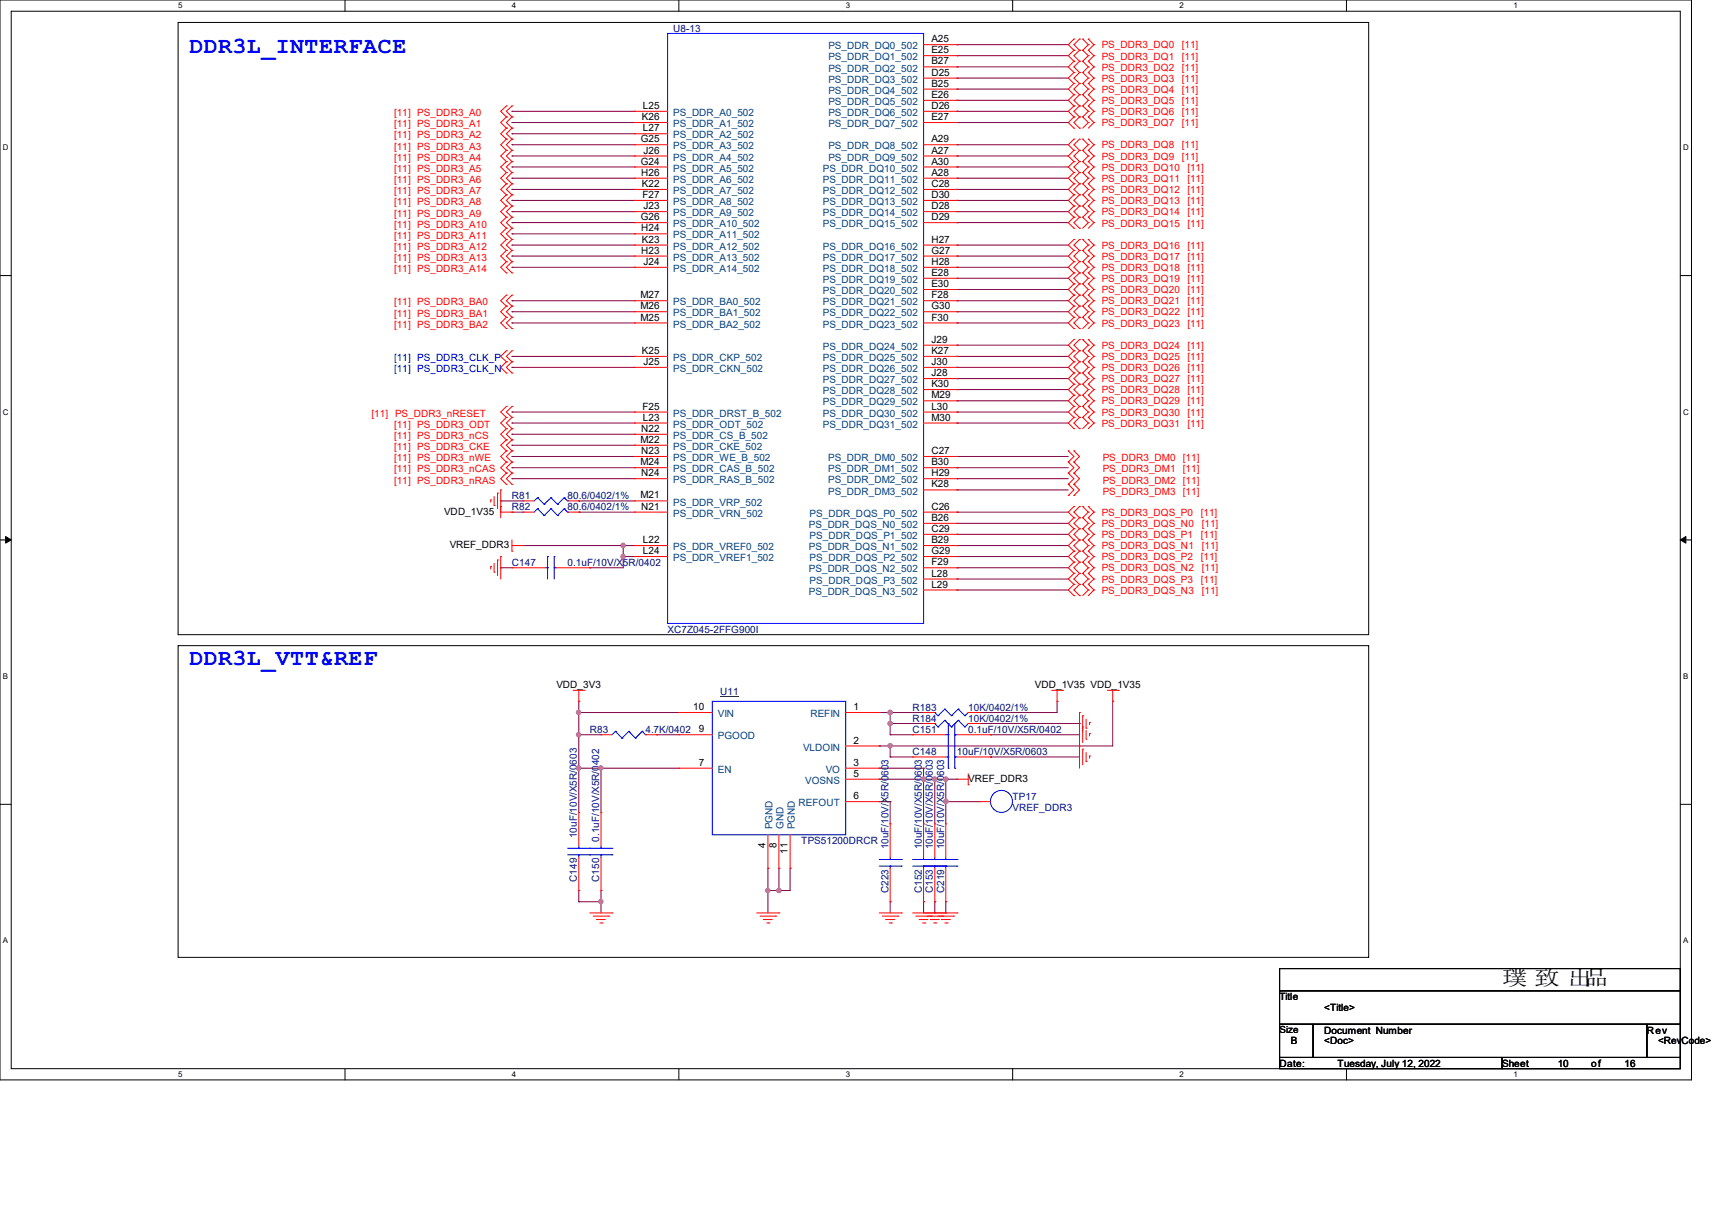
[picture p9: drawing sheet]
<svg xmlns="http://www.w3.org/2000/svg" width="297mm" height="210mm" viewBox="0 0 297 210" stroke-linecap="round" stroke-linejoin="round" font-family="sans-serif">
<path d="M0 0h293.5v187.3h-293.5zM1.9 1.9h289.6v183.4h-289.6z" fill="none" stroke="#000" stroke-width=".17"/>
<g fill="#fff">
<path d="M30.9 .2h.8v1.5h-.8z"/>
<path d="M30.9 185.5h.8v1.6h-.8z"/>
</g>
<path d="M59.9 0v1.9M59.9 185.3v2" fill="none" stroke="#000" stroke-width=".17"/>
<g fill="#fff">
<path d="M88.8 .2h.8v1.5h-.8z"/>
<path d="M88.8 185.5h.8v1.6h-.8z"/>
</g>
<path d="M117.8 0v1.9M117.8 185.3v2" fill="none" stroke="#000" stroke-width=".17"/>
<g fill="#fff">
<path d="M146.7 .2h.8v1.5h-.8z"/>
<path d="M146.7 185.5h.8v1.6h-.8z"/>
</g>
<path d="M175.7 0v1.9M175.7 185.3v2" fill="none" stroke="#000" stroke-width=".17"/>
<g fill="#fff">
<path d="M204.6 .2h.8v1.5h-.8z"/>
<path d="M204.6 185.5h.8v1.6h-.8z"/>
</g>
<path d="M233.6 0v1.9M233.6 185.3v2" fill="none" stroke="#000" stroke-width=".17"/>
<g fill="#fff">
<path d="M262.6 .2h.7v1.5h-.7z"/>
<path d="M262.6 185.5h.7v1.6h-.7z"/>
<path d="M.5 24.8h1v1.6h-1z"/>
<path d="M292 24.8h1v1.6h-1z"/>
<path d="M.5 70.7h1v1.5h-1z"/>
<path d="M292 70.7h1v1.5h-1z"/>
</g>
<path d="M0 47.8h1.9M291.5 47.8h2" fill="none" stroke="#000" stroke-width=".17"/>
<g fill="#fff">
<path d="M.5 116.5h.9v1.6h-.9z"/>
<path d="M292 116.5h.9v1.6h-.9z"/>
</g>
<path d="M0 93.6h1.9M291.5 93.6h2" fill="none" stroke="#000" stroke-width=".17"/>
<path d="M1 93l.9 .6-.9 .6zM291.5 93.6l1-.6v1.2z" fill="#000" stroke="#000" stroke-width=".17"/>
<g fill="#fff">
<path d="M.5 162.4h.9v1.5h-.9z"/>
<path d="M292 162.4h.9v1.5h-.9z"/>
</g>
<path d="M30.9 3.9h206.5v106.2h-206.5zM30.9 112h206.5v54h-206.5zM0 139.5h1.9M291.5 139.5h2M222 168h69.5v3.8h-69.5zM222 171.8h69.5v5.8h-69.5zM222 177.6h5.8v5.8h-5.8zM227.8 177.6h57.9v5.8h-57.9zM285.7 177.6h5.8v5.8h-5.8zM222 183.4h38.6v1.9h-38.6zM260.6 183.4h30.9v1.9h-30.9z" fill="none" stroke="#000" stroke-width=".17"/>
<g fill="none" stroke="#800040" stroke-width=".17">
<path d="M88.8 19.3h.1M88.8 19.3h21.3M166 19.3h.1M166 17.4h.1M166 15.5h.1M166 13.5h.1M166 11.6h.1M166 9.7h.1M166 7.7h.1M166 19.3h19.3M166 17.4h19.3M166 15.5h19.3"/>
<path d="M166 13.5h19.3M166 11.6h19.3M166 9.7h19.3M166 7.7h19.3M88.8 29h.1M88.8 38.6h.1M88.8 30.9h.1M88.8 36.7h.1M88.8 21.3h.1M88.8 32.9h.1M88.8 23.2h.1M88.8 25.1h.1"/>
<path d="M88.8 34.8h.1M88.8 27.1h.1M88.8 29h21.3M88.8 38.6h21.3M88.8 30.9h21.3M88.8 36.7h21.3M88.8 21.3h21.3M88.8 32.9h21.3M88.8 23.2h21.3M88.8 25.1h21.3M88.8 34.8h21.3M88.8 27.1h21.3"/>
<path d="M166 21.3h.1M166 29h.1M166 27.1h.1M166 25.1h.1M166 38.6h.1M166 36.7h.1M166 34.8h.1M166 32.9h.1M166 30.9h.1M166 29h19.3M166 38.6h19.3M166 30.9h19.3"/>
<path d="M166 36.7h19.3M166 21.3h19.3M166 32.9h19.3M166 25.1h19.3M166 34.8h19.3M166 27.1h19.3M88.8 44.4h.1M88.8 46.4h.1M88.8 40.6h.1M88.8 42.5h.1M88.8 52.2h.1M88.8 56h.1"/>
<path d="M88.8 54.1h.1M88.8 44.4h21.3M88.8 46.4h21.3M88.8 40.6h21.3M88.8 42.5h21.3M88.8 52.2h21.3M88.8 56h21.3M88.8 54.1h21.3M166 44.4h.1M166 42.5h.1M166 46.4h.1M166 50.2h.1"/>
<path d="M166 48.3h.1M166 54.1h.1M166 52.2h.1M166 56h.1M166 59.9h.1M166 44.4h19.3M166 46.4h19.3M166 42.5h19.3M166 52.2h19.3M166 56h19.3M166 54.1h19.3M166 50.2h19.3"/>
<path d="M166 48.3h19.3M166 59.9h19.3M88.8 79.2h.1M88.8 75.3h.1M88.8 61.8h.1M88.8 63.7h.1M88.8 77.2h.1M88.8 73.4h.1M88.8 71.5h.1M88.8 79.2h21.3M88.8 75.3h21.3M88.8 61.8h21.3"/>
<path d="M88.8 63.7h21.3M88.8 77.2h21.3M88.8 73.4h21.3M88.8 71.5h21.3M166 79.2h.1M166 61.8h.1M166 63.7h.1M166 67.6h.1M166 65.7h.1M166 71.5h.1M166 69.5h.1M166 73.4h.1"/>
<path d="M166 79.2h19.3M166 61.8h19.3M166 63.7h19.3M166 73.4h19.3M166 67.6h19.3M166 65.7h19.3M166 71.5h19.3M166 69.5h19.3M86.9 86.9h.1M86.9 98.5h.1M86.9 98.5h1.9M86.9 86.9h3.9"/>
<path d="M88.8 81.1h.1M88.8 83h.1M88.8 88.8h.1M88.8 81.1h21.3M88.8 83h21.3M88.8 88.8h2M90.8 94.6h.1M90.8 94.6h19.3M100.4 88.8h.1M100.4 86.9h.1M100.4 88.8h9.7M100.4 86.9h9.7"/>
<path d="M102.3 98.5h.1M108.1 94.6h.1M108.1 96.5h.1M108.1 96.5h2M108.1 94.6v3.9h-5.8M166 81.1h.1M166 83h.1M166 85h.1M166 90.8h.1M166 88.8h.1M166 92.7h.1M166 94.6h.1"/>
<path d="M166 96.5h.1M166 98.5h.1M166 81.1h19.3M166 83h19.3M166 88.8h19.3M166 85h19.3M166 90.8h19.3M166 92.7h19.3M166 94.6h19.3M166 96.5h19.3M166 98.5h19.3M166 100.4h.1"/>
<path d="M166 102.3h.1M166 100.4h19.3M166 102.3h19.3M100.4 133.2h.1M100.4 121.6h.1M100.4 123.6h.1M100.4 127.4h.1M100.4 127.4h3.9M100.4 121.6v19.3M100.4 123.6h17.4M100.4 133.2h17.4M104.3 133.2h.1"/>
<path d="M104.3 133.2v7.7M113.9 127.4h.1M113.9 127.4h3.9M152.5 123.6h.1M152.5 129.4h.1M152.5 135.1h.1M152.5 133.2h.1M152.5 139h.1M152.5 123.6h7.7M152.5 133.2h7.7M152.5 135.1h13.5M152.5 139h1.9"/>
<path d="M154.4 123.6h.1M154.4 125.5h.1M154.4 129.4h.1M154.4 131.3h.1M154.4 139h.1M154.4 127.4h.1M154.4 123.6v3.8M154.4 129.4v1.9M154.4 139v3.9M154.4 127.4h3.9M154.4 125.5h5.8M154.4 131.3h3.9"/>
<path d="M160.2 133.2h.1M160.2 135.1h.1M160.2 133.2v9.7M162.2 135.1h.1M162.2 135.1v7.8M164.1 135.1h.1M164.1 139h.1M164.1 139h5.8M164.1 135.1v7.8M169.9 123.6h.1M169.9 125.5h.1M169.9 125.5h17.4"/>
<path d="M171.8 131.3h.1M171.8 127.4h.1M171.8 127.4h15.5M171.8 131.3h15.5M183.4 121.6h.1M183.4 121.6v2h-13.5M193 121.6h.1M193 121.6v7.8h-40.5M100.4 154.4h.1M100.4 156.4h.1M100.4 154.4v2M100.4 156.4h3.9"/>
<path d="M104.3 156.4h.1M104.3 154.4h.1M104.3 154.4v3.9M133.2 150.6h.1M133.2 154.4h.1M133.2 150.6v7.7M135.1 150.6h.1M135.1 154.4h.1M135.1 150.6v3.8M137.1 150.6h.1M137.1 150.6v3.8h-3.9M154.4 156.4h.1"/>
<path d="M154.4 156.4v1.9M160.2 156.4h.1M160.2 156.4v1.9M162.2 156.4h.1M162.2 156.4v1.9M164.1 156.4h.1M164.1 156.4v1.9"/>
</g>
<g fill="#f0f" stroke="#f0f" stroke-width=".17">
<circle cx="108.1" cy="96.5" r=".37"/>
<circle cx="108.1" cy="94.6" r=".37"/>
<circle cx="133.2" cy="154.4" r=".37"/>
<circle cx="135.1" cy="154.4" r=".38"/>
<circle cx="100.4" cy="133.2" r=".38"/>
<circle cx="100.4" cy="123.5" r=".38"/>
<circle cx="100.4" cy="127.4" r=".38"/>
<circle cx="154.4" cy="123.5" r=".38"/>
<circle cx="154.4" cy="129.3" r=".38"/>
<circle cx="160.2" cy="135.1" r=".37"/>
<circle cx="154.4" cy="125.5" r=".38"/>
<circle cx="104.2" cy="156.4" r=".37"/>
<circle cx="104.2" cy="133.2" r=".37"/>
<circle cx="162.1" cy="135.1" r=".37"/>
<circle cx="164.1" cy="135.1" r=".38"/>
<circle cx="164.1" cy="139" r=".38"/>
</g>
<g fill="none" stroke="#f00" stroke-width=".17">
<path d="M87.8 18.4h.1M87.8 18.4l-.9 .9 .9 1M88.8 18.4h.1M88.8 18.4l-1 .9 1 1M110.1 19.3h.1M110.1 19.3h5.7M160.2 9.7h5.8M160.2 7.7h5.8M160.2 13.5h5.8M160.2 11.6h5.8M160.2 17.4h5.8M160.2 15.5h5.8"/>
<path d="M160.2 19.3h5.8M166 9.7h.1M166 7.7h.1M166 13.5h.1M166 11.6h.1M166 17.4h.1M166 15.5h.1M166 19.3h.1M186.3 6.8h.1M186.3 8.7h.1M186.3 10.6h.1M186.3 12.6h.1"/>
<path d="M186.3 14.5h.1M186.3 16.4h.1M186.3 18.4h.1M186.3 6.8l-1 .9 1 1M186.3 8.7l-1 1 1 .9M186.3 12.6l-1 .9 1 1M186.3 10.6l-1 1 1 1M186.3 16.4l-1 1 1 1M186.3 14.5l-1 1 1 .9M186.3 18.4l-1 .9 1 1M187.3 8.7h.1M187.3 6.8h.1"/>
<path d="M187.3 10.6h.1M187.3 14.5h.1M187.3 12.6h.1M187.3 18.4h.1M187.3 16.4h.1M187.3 6.8l-1 .9 1 1M187.3 8.7l-1 1 1 .9M187.3 12.6l-1 .9 1 1M187.3 10.6l-1 1 1 1M187.3 16.4l-1 1 1 1M187.3 14.5l-1 1 1 .9M187.3 18.4l-1 .9 1 1"/>
<path d="M187.8 6.8h.1M187.8 8.7h.1M187.8 12.6h.1M187.8 10.6h.1M187.8 16.4h.1M187.8 14.5h.1M187.8 18.4h.1M187.8 6.8l1 .9M187.8 8.7l1 1M187.8 12.6l1 .9M187.8 10.6l1 1M187.8 16.4l1 1"/>
<path d="M187.8 14.5l1 1M187.8 18.4l1 .9M188.8 7.7h.1M188.8 6.8h.1M188.8 9.7h.1M188.8 8.7h.1M188.8 13.5h.1M188.8 12.6h.1M188.8 11.6h.1M188.8 10.6h.1M188.8 17.4h.1M188.8 16.4h.1"/>
<path d="M188.8 15.5h.1M188.8 14.5h.1M188.8 19.3h.1M188.8 18.4h.1M188.8 7.7l-1 1M188.8 6.8l1 .9M188.8 9.7l-1 .9M188.8 8.7l1 1M188.8 13.5l-1 1M188.8 12.6l1 .9M188.8 11.6l-1 1M188.8 10.6l1 1"/>
<path d="M188.8 17.4l-1 1M188.8 16.4l1 1M188.8 15.5l-1 .9M188.8 14.5l1 1M188.8 19.3l-1 1M188.8 18.4l1 .9M189.8 7.7h.1M189.8 9.7h.1M189.8 13.5h.1M189.8 11.6h.1M189.8 17.4h.1M189.8 15.5h.1"/>
<path d="M189.8 19.3h.1M189.8 7.7l-1 1M189.8 9.7l-1 .9M189.8 13.5l-1 1M189.8 11.6l-1 1M189.8 17.4l-1 1M189.8 15.5l-1 .9M189.8 19.3l-1 1M87.8 20.3h.1M87.8 22.2h.1M87.8 24.1h.1M87.8 26.1h.1"/>
<path d="M87.8 28h.1M87.8 29.9h.1M87.8 31.9h.1M87.8 33.8h.1M87.8 35.7h.1M87.8 37.7h.1M87.8 39.6h.1M87.8 20.3l-.9 1 .9 .9M87.8 22.2l-.9 1 .9 .9M87.8 24.1l-.9 1 .9 1M87.8 26.1l-.9 1 .9 .9M87.8 28l-.9 1 .9 .9"/>
<path d="M87.8 29.9l-.9 1 .9 1M87.8 31.9l-.9 1 .9 .9M87.8 33.8l-.9 1 .9 .9M87.8 35.7l-.9 1 .9 1M87.8 37.7l-.9 .9 .9 1M87.8 39.6l-.9 1 .9 .9M88.8 20.3h.1M88.8 22.2h.1M88.8 24.1h.1M88.8 26.1h.1M88.8 28h.1M88.8 29.9h.1"/>
<path d="M88.8 31.9h.1M88.8 33.8h.1M88.8 35.7h.1M88.8 37.7h.1M88.8 39.6h.1M88.8 20.3l-1 1 1 .9M88.8 22.2l-1 1 1 .9M88.8 24.1l-1 1 1 1M88.8 26.1l-1 1 1 .9M88.8 28l-1 1 1 .9M88.8 29.9l-1 1 1 1M88.8 31.9l-1 1 1 .9"/>
<path d="M88.8 33.8l-1 1 1 .9M88.8 35.7l-1 1 1 1M88.8 37.7l-1 .9 1 1M88.8 39.6l-1 1 1 .9M110.1 36.7h.1M110.1 38.6h.1M110.1 32.9h.1M110.1 34.8h.1M110.1 29h.1M110.1 30.9h.1M110.1 25.1h.1M110.1 27.1h.1"/>
<path d="M110.1 23.2h.1M110.1 21.3h.1M110.1 21.3h5.7M110.1 27.1h5.7M110.1 25.1h5.7M110.1 30.9h5.7M110.1 29h5.7M110.1 34.8h5.7M110.1 32.9h5.7M110.1 38.6h5.7M110.1 36.7h5.7M110.1 23.2h5.7"/>
<path d="M160.2 21.3h5.8M160.2 27.1h5.8M160.2 25.1h5.8M160.2 30.9h5.8M160.2 29h5.8M160.2 34.8h5.8M160.2 32.9h5.8M160.2 38.6h5.8M160.2 36.7h5.8M166 21.3h.1M166 27.1h.1M166 25.1h.1"/>
<path d="M166 30.9h.1M166 29h.1M166 34.8h.1M166 32.9h.1M166 38.6h.1M166 36.7h.1M186.3 20.3h.1M186.3 22.2h.1M186.3 26.1h.1M186.3 28h.1M186.3 24.1h.1M186.3 29.9h.1"/>
<path d="M186.3 31.9h.1M186.3 33.8h.1M186.3 35.7h.1M186.3 37.7h.1M186.3 39.6h.1M186.3 20.3l-1 1 1 .9M186.3 26.1l-1 1 1 .9M186.3 24.1l-1 1 1 1M186.3 29.9l-1 1 1 1M186.3 28l-1 1 1 .9M186.3 33.8l-1 1 1 .9M186.3 31.9l-1 1 1 .9"/>
<path d="M186.3 37.7l-1 .9 1 1M186.3 35.7l-1 1 1 1M187.3 22.2h.1M187.3 20.3h.1M187.3 28h.1M187.3 26.1h.1M187.3 24.1h.1M187.3 31.9h.1M187.3 29.9h.1M187.3 35.7h.1M187.3 33.8h.1M187.3 39.6h.1"/>
<path d="M187.3 37.7h.1M187.3 20.3l-1 1 1 .9M187.3 26.1l-1 1 1 .9M187.3 24.1l-1 1 1 1M187.3 29.9l-1 1 1 1M187.3 28l-1 1 1 .9M187.3 33.8l-1 1 1 .9M187.3 31.9l-1 1 1 .9M187.3 37.7l-1 .9 1 1M187.3 35.7l-1 1 1 1M187.8 20.3h.1M187.8 26.1h.1"/>
<path d="M187.8 24.1h.1M187.8 29.9h.1M187.8 28h.1M187.8 33.8h.1M187.8 31.9h.1M187.8 37.7h.1M187.8 35.7h.1M187.8 20.3l1 1M187.8 26.1l1 1M187.8 24.1l1 1M187.8 29.9l1 1M187.8 28l1 1"/>
<path d="M187.8 33.8l1 1M187.8 31.9l1 1M187.8 37.7l1 .9M187.8 35.7l1 1M188.8 21.3h.1M188.8 20.3h.1M188.8 27.1h.1M188.8 26.1h.1M188.8 25.1h.1M188.8 24.1h.1M188.8 30.9h.1M188.8 29.9h.1"/>
<path d="M188.8 29h.1M188.8 28h.1M188.8 34.8h.1M188.8 33.8h.1M188.8 32.9h.1M188.8 31.9h.1M188.8 38.6h.1M188.8 37.7h.1M188.8 36.7h.1M188.8 35.7h.1M188.8 21.3l-1 .9M188.8 20.3l1 1"/>
<path d="M188.8 27.1l-1 .9M188.8 26.1l1 1M188.8 25.1l-1 1M188.8 24.1l1 1M188.8 30.9l-1 1M188.8 29.9l1 1M188.8 29l-1 .9M188.8 28l1 1M188.8 34.8l-1 .9M188.8 33.8l1 1M188.8 32.9l-1 .9M188.8 31.9l1 1"/>
<path d="M188.8 38.6l-1 1M188.8 37.7l1 .9M188.8 36.7l-1 1M188.8 35.7l1 1M189.8 21.3h.1M189.8 27.1h.1M189.8 25.1h.1M189.8 30.9h.1M189.8 29h.1M189.8 34.8h.1M189.8 32.9h.1M189.8 38.6h.1"/>
<path d="M189.8 36.7h.1M189.8 21.3l-1 .9M189.8 27.1l-1 .9M189.8 25.1l-1 1M189.8 30.9l-1 1M189.8 29l-1 .9M189.8 34.8l-1 .9M189.8 32.9l-1 .9M189.8 38.6l-1 1M189.8 36.7l-1 1M87.8 41.5h.1M87.8 43.4h.1"/>
<path d="M87.8 45.4h.1M87.8 47.3h.1M87.8 51.2h.1M87.8 53.1h.1M87.8 55h.1M87.8 57h.1M87.8 41.5l-.9 1 .9 .9M87.8 43.4l-.9 1 .9 1M87.8 45.4l-.9 1 .9 .9M87.8 51.2l-.9 1 .9 .9M87.8 53.1l-.9 1 .9 .9M87.8 55l-.9 1 .9 1"/>
<path d="M88.8 41.5h.1M88.8 43.4h.1M88.8 45.4h.1M88.8 47.3h.1M88.8 51.2h.1M88.8 53.1h.1M88.8 55h.1M88.8 57h.1M88.8 41.5l-1 1 1 .9M88.8 43.4l-1 1 1 1M88.8 45.4l-1 1 1 .9M88.8 51.2l-1 1 1 .9"/>
<path d="M88.8 53.1l-1 1 1 .9M88.8 55l-1 1 1 1M110.1 44.4h.1M110.1 46.4h.1M110.1 40.6h.1M110.1 42.5h.1M110.1 56h.1M110.1 54.1h.1M110.1 52.2h.1M110.1 44.4h5.7M110.1 46.4h5.7M110.1 40.6h5.7"/>
<path d="M110.1 42.5h5.7M110.1 56h5.7M110.1 54.1h5.7M110.1 52.2h5.7M160.2 44.4h5.8M160.2 46.4h5.8M160.2 42.5h5.8M160.2 56h5.8M160.2 54.1h5.8M160.2 52.2h5.8M160.2 48.3h5.8M160.2 50.2h5.8"/>
<path d="M160.2 59.9h5.8M166 42.5h.1M166 44.4h.1M166 46.4h.1M166 48.3h.1M166 50.2h.1M166 52.2h.1M166 54.1h.1M166 56h.1M166 59.9h.1M186.3 41.5h.1M186.3 43.4h.1"/>
<path d="M186.3 45.4h.1M186.3 47.3h.1M186.3 49.2h.1M186.3 51.2h.1M186.3 53.1h.1M186.3 55h.1M186.3 57h.1M186.3 58.9h.1M186.3 41.5l-1 1 1 .9M186.3 43.4l-1 1 1 1M186.3 45.4l-1 1 1 .9M186.3 47.3l-1 1 1 .9"/>
<path d="M186.3 49.2l-1 1 1 1M186.3 51.2l-1 1 1 .9M186.3 53.1l-1 1 1 .9M186.3 55l-1 1 1 1M186.3 58.9l-1 1 1 .9M187.3 43.4h.1M187.3 41.5h.1M187.3 45.4h.1M187.3 47.3h.1M187.3 49.2h.1M187.3 51.2h.1M187.3 53.1h.1"/>
<path d="M187.3 55h.1M187.3 57h.1M187.3 58.9h.1M187.3 41.5l-1 1 1 .9M187.3 43.4l-1 1 1 1M187.3 45.4l-1 1 1 .9M187.3 47.3l-1 1 1 .9M187.3 49.2l-1 1 1 1M187.3 51.2l-1 1 1 .9M187.3 53.1l-1 1 1 .9M187.3 55l-1 1 1 1M187.3 58.9l-1 1 1 .9"/>
<path d="M187.8 41.5h.1M187.8 43.4h.1M187.8 45.4h.1M187.8 47.3h.1M187.8 49.2h.1M187.8 51.2h.1M187.8 53.1h.1M187.8 55h.1M187.8 58.9h.1M187.8 41.5l1 1M187.8 43.4l1 1M187.8 45.4l1 1"/>
<path d="M187.8 47.3l1 1M187.8 49.2l1 1M187.8 51.2l1 1M187.8 53.1l1 1M187.8 55l1 1M187.8 58.9l1 1M188.8 42.5h.1M188.8 41.5h.1M188.8 44.4h.1M188.8 43.4h.1M188.8 46.4h.1M188.8 45.4h.1"/>
<path d="M188.8 48.3h.1M188.8 47.3h.1M188.8 50.2h.1M188.8 49.2h.1M188.8 52.2h.1M188.8 51.2h.1M188.8 54.1h.1M188.8 53.1h.1M188.8 56h.1M188.8 55h.1M188.8 59.9h.1M188.8 58.9h.1"/>
<path d="M188.8 42.5l-1 .9M188.8 41.5l1 1M188.8 44.4l-1 1M188.8 43.4l1 1M188.8 46.4l-1 .9M188.8 45.4l1 1M188.8 48.3l-1 .9M188.8 47.3l1 1M188.8 50.2l-1 1M188.8 49.2l1 1M188.8 52.2l-1 .9M188.8 51.2l1 1"/>
<path d="M188.8 54.1l-1 .9M188.8 53.1l1 1M188.8 56l-1 1M188.8 55l1 1M188.8 59.9l-1 .9M188.8 58.9l1 1M189.8 42.5h.1M189.8 44.4h.1M189.8 46.4h.1M189.8 48.3h.1M189.8 50.2h.1M189.8 52.2h.1"/>
<path d="M189.8 54.1h.1M189.8 56h.1M189.8 59.9h.1M189.8 42.5l-1 .9M189.8 44.4l-1 1M189.8 46.4l-1 .9M189.8 48.3l-1 .9M189.8 50.2l-1 1M189.8 52.2l-1 .9M189.8 54.1l-1 .9M189.8 56l-1 1M189.8 59.9l-1 .9"/>
<path d="M87.8 78.2h.1M87.8 74.3h.1M87.8 76.3h.1M87.8 60.8h.1M87.8 62.7h.1M87.8 64.7h.1M87.8 72.4h.1M87.8 70.5h.1M87.8 78.2l-.9 1 .9 .9M87.8 74.3l-.9 1 .9 1M87.8 60.8l-.9 1 .9 .9M87.8 62.7l-.9 1 .9 1"/>
<path d="M87.8 76.3l-.9 .9 .9 1M87.8 72.4l-.9 1 .9 .9M87.8 70.5l-.9 1 .9 .9M88.8 78.2h.1M88.8 74.3h.1M88.8 76.3h.1M88.8 60.8h.1M88.8 62.7h.1M88.8 64.7h.1M88.8 72.4h.1M88.8 70.5h.1M88.8 78.2l-1 1 1 .9"/>
<path d="M88.8 74.3l-1 1 1 1M88.8 60.8l-1 1 1 .9M88.8 62.7l-1 1 1 1M88.8 76.3l-1 .9 1 1M88.8 72.4l-1 1 1 .9M88.8 70.5l-1 1 1 .9M110.1 71.5h.1M110.1 61.8h.1M110.1 63.7h.1M110.1 73.4h.1M110.1 75.3h.1M110.1 77.2h.1"/>
<path d="M110.1 79.2h.1M110.1 71.5h5.7M110.1 79.2h5.7M110.1 61.8h5.7M110.1 63.7h5.7M110.1 73.4h5.7M110.1 75.3h5.7M110.1 77.2h5.7M160.2 71.5h5.8M160.2 79.2h5.8M160.2 61.8h5.8M160.2 63.7h5.8"/>
<path d="M160.2 73.4h5.8M160.2 65.7h5.8M160.2 67.6h5.8M160.2 69.5h5.8M166 79.2h.1M166 61.8h.1M166 63.7h.1M166 65.7h.1M166 67.6h.1M166 69.5h.1M166 71.5h.1M166 73.4h.1"/>
<path d="M185.3 78.2h.1M185.3 78.2l1 1-1 .9M186.3 60.8h.1M186.3 62.7h.1M186.3 64.7h.1M186.3 66.6h.1M186.3 68.5h.1M186.3 70.5h.1M186.3 72.4h.1M186.3 74.3h.1M186.3 78.2h.1M186.3 60.8l-1 1 1 .9"/>
<path d="M186.3 62.7l-1 1 1 1M186.3 64.7l-1 1 1 .9M186.3 66.6l-1 1 1 .9M186.3 68.5l-1 1 1 1M186.3 70.5l-1 1 1 .9M186.3 72.4l-1 1 1 .9M186.3 78.2l1 1-1 .9M187.3 60.8h.1M187.3 62.7h.1M187.3 64.7h.1M187.3 66.6h.1M187.3 68.5h.1"/>
<path d="M187.3 70.5h.1M187.3 72.4h.1M187.3 74.3h.1M187.3 60.8l-1 1 1 .9M187.3 62.7l-1 1 1 1M187.3 64.7l-1 1 1 .9M187.3 66.6l-1 1 1 .9M187.3 68.5l-1 1 1 1M187.3 70.5l-1 1 1 .9M187.3 72.4l-1 1 1 .9M187.8 60.8h.1M187.8 62.7h.1"/>
<path d="M187.8 64.7h.1M187.8 66.6h.1M187.8 68.5h.1M187.8 70.5h.1M187.8 72.4h.1M187.8 60.8l1 1M187.8 62.7l1 1M187.8 64.7l1 1M187.8 66.6l1 1M187.8 68.5l1 1M187.8 70.5l1 1M187.8 72.4l1 1"/>
<path d="M188.8 61.8h.1M188.8 60.8h.1M188.8 63.7h.1M188.8 62.7h.1M188.8 65.7h.1M188.8 64.7h.1M188.8 67.6h.1M188.8 66.6h.1M188.8 69.5h.1M188.8 68.5h.1M188.8 71.5h.1M188.8 70.5h.1"/>
<path d="M188.8 73.4h.1M188.8 72.4h.1M188.8 61.8l-1 .9M188.8 60.8l1 1M188.8 63.7l-1 1M188.8 62.7l1 1M188.8 65.7l-1 .9M188.8 64.7l1 1M188.8 67.6l-1 .9M188.8 66.6l1 1M188.8 69.5l-1 1M188.8 68.5l1 1"/>
<path d="M188.8 71.5l-1 .9M188.8 70.5l1 1M188.8 73.4l-1 .9M188.8 72.4l1 1M189.8 61.8h.1M189.8 63.7h.1M189.8 65.7h.1M189.8 67.6h.1M189.8 69.5h.1M189.8 71.5h.1M189.8 73.4h.1M189.8 61.8l-1 .9"/>
<path d="M189.8 63.7l-1 1M189.8 65.7l-1 .9M189.8 67.6l-1 .9M189.8 69.5l-1 1M189.8 71.5l-1 .9M189.8 73.4l-1 .9M85.1 86.7h.1M85.1 98.3h.1M85.1 86.7v.4M85.1 98.3v.4M85.7 87.7h.1M85.7 99.2h.1"/>
<path d="M85.7 86.1v1.6M85.7 97.7v1.5M86.3 85.5h.1M86.3 97.1h.1M86.3 85.5v2.7M86.3 97.1v2.7M86.9 87.8h.1M86.9 85h.1M86.9 96.5h.1M86.9 88.8h1.9M86.9 85v4.8M86.9 96.5v3.9"/>
<path d="M87.8 82h.1M87.8 84h.1M87.8 80.1h.1M87.8 82l-.9 1 .9 1M87.8 80.1l-.9 1 .9 .9M88.8 88.8h.1M88.8 95.6h.1M88.8 82h.1M88.8 84h.1M88.8 80.1h.1M88.8 98.5h.1M88.8 94.6h2"/>
<path d="M88.8 93.6v2M88.8 82l-1 1 1 1M88.8 80.1l-1 1 1 .9M88.8 98.5h5.8M90.8 94.6h.1M90.8 86.9h.1M90.8 88.8h.1M90.8 88.8h1.9M90.8 86.9h1.9M96.5 98.5h5.8M98.5 88.8h1.9M98.5 86.9h1.9"/>
<path d="M100.4 86.9h.1M100.4 88.8h.1M102.3 98.5h.1M110.1 86.9h.1M110.1 88.8h.1M110.1 81.1h.1M110.1 83h.1M110.1 94.6h.1M110.1 96.5h.1M110.1 88.8h5.7M110.1 94.6h5.7M110.1 81.1h5.7"/>
<path d="M110.1 86.9h5.7M110.1 83h5.7M110.1 96.5h5.7M160.2 88.8h5.8M160.2 94.6h5.8M160.2 98.5h5.8M160.2 90.8h5.8M160.2 81.1h5.8M160.2 92.7h5.8M160.2 83h5.8M160.2 96.5h5.8M160.2 85h5.8"/>
<path d="M166 90.8h.1M166 88.8h.1M166 81.1h.1M166 94.6h.1M166 92.7h.1M166 83h.1M166 96.5h.1M166 98.5h.1M166 85h.1M185.3 80.1h.1M185.3 82h.1M185.3 84h.1"/>
<path d="M185.3 85.9h.1M185.3 80.1l1 1-1 .9M185.3 82l1 1-1 1M185.3 84l1 1-1 .9M186.3 95.6h.1M186.3 97.5h.1M186.3 99.4h.1M186.3 89.8h.1M186.3 91.7h.1M186.3 87.8h.1M186.3 93.6h.1M186.3 80.1h.1"/>
<path d="M186.3 82h.1M186.3 84h.1M186.3 85.9h.1M186.3 95.6l-1 .9 1 1M186.3 97.5l-1 1 1 .9M186.3 99.4l-1 1 1 .9M186.3 89.8l-1 1 1 .9M186.3 87.8l-1 1 1 1M186.3 91.7l-1 1 1 .9M186.3 93.6l-1 1 1 1M186.3 80.1l1 1-1 .9M186.3 82l1 1-1 1"/>
<path d="M186.3 84l1 1-1 .9M187.3 97.5h.1M187.3 95.6h.1M187.3 99.4h.1M187.3 91.7h.1M187.3 89.8h.1M187.3 87.8h.1M187.3 93.6h.1M187.3 95.6l-1 .9 1 1M187.3 97.5l-1 1 1 .9M187.3 99.4l-1 1 1 .9M187.3 89.8l-1 1 1 .9"/>
<path d="M187.3 87.8l-1 1 1 1M187.3 91.7l-1 1 1 .9M187.3 93.6l-1 1 1 1M187.8 95.6h.1M187.8 97.5h.1M187.8 99.4h.1M187.8 89.8h.1M187.8 87.8h.1M187.8 91.7h.1M187.8 93.6h.1M187.8 95.6l1 .9M187.8 97.5l1 1"/>
<path d="M187.8 99.4l1 1M187.8 89.8l1 1M187.8 87.8l1 1M187.8 91.7l1 1M187.8 93.6l1 1M188.8 96.5h.1M188.8 95.6h.1M188.8 98.5h.1M188.8 97.5h.1M188.8 99.4h.1M188.8 90.8h.1M188.8 89.8h.1"/>
<path d="M188.8 88.8h.1M188.8 87.8h.1M188.8 92.7h.1M188.8 91.7h.1M188.8 94.6h.1M188.8 93.6h.1M188.8 96.5l-1 1M188.8 95.6l1 .9M188.8 98.5l-1 .9M188.8 97.5l1 1M188.8 99.4l1 1M188.8 90.8l-1 .9"/>
<path d="M188.8 89.8l1 1M188.8 88.8l-1 1M188.8 87.8l1 1M188.8 92.7l-1 .9M188.8 91.7l1 1M188.8 94.6l-1 1M188.8 93.6l1 1M189.8 96.5h.1M189.8 98.5h.1M189.8 90.8h.1M189.8 88.8h.1M189.8 92.7h.1"/>
<path d="M189.8 94.6h.1M189.8 96.5l-1 1M189.8 98.5l-1 .9M189.8 90.8l-1 .9M189.8 88.8l-1 1M189.8 92.7l-1 .9M189.8 94.6l-1 1M99.4 119.7h1.9M100.4 119.7v1.9M101.3 119.7h.1M160.2 100.4h5.8M160.2 102.3h5.8"/>
<path d="M166 100.4h.1M166 102.3h.1M182.5 119.7h1.9M183.4 119.7v1.9M184.4 119.7h.1M186.3 101.3h.1M186.3 103.3h.1M186.3 101.3l-1 1 1 1M187.3 101.3h.1M187.3 103.3h.1M187.3 101.3l-1 1 1 1M187.8 101.3h.1"/>
<path d="M187.8 101.3l1 1M188.8 100.4h.1M188.8 102.3h.1M188.8 101.3h.1M188.8 100.4l-1 .9M188.8 102.3l-1 1M188.8 101.3l1 1M189.8 100.4h.1M189.8 102.3h.1M189.8 100.4l-1 .9M189.8 102.3l-1 1M192.1 119.7h1.9"/>
<path d="M193 119.7v1.9M194 119.7h.1M100.4 121.6h.1M104.3 127.4h.1M104.3 127.4h1.9M112 127.4h1.9M113.9 127.4h.1M117.8 133.2h.1M117.8 127.4h.1M117.8 123.6h.1M117.8 123.6h5.8M117.8 133.2h5.8"/>
<path d="M117.8 127.4h5.8M146.7 135.1h5.8M146.7 139h5.8M146.7 123.6h5.8M146.7 129.4h5.8M146.7 133.2h5.8M152.5 123.6h.1M152.5 129.4h.1M152.5 133.2h.1M152.5 135.1h.1M152.5 139h.1M158.3 127.4h.1"/>
<path d="M158.3 131.3h.1M158.3 127.4h5.8M158.3 131.3h5.8M160.2 123.6h.1M160.2 125.5h.1M160.2 123.6h2M160.2 125.5h2M166 135.1h.1M166 135.1h2M166 127.4h5.8M166 131.3h5.8M168 136.1h.1"/>
<path d="M168 134.2v1.9M168 123.6h1.9M168 125.5h1.9M169.9 139h.1M169.9 123.6h.1M169.9 125.5h.1M169.9 139h1.9M171.8 127.4h.1M171.8 131.3h.1M183.4 121.6h.1M187.3 123.6h.1M187.3 129.4h.1"/>
<path d="M187.3 125.5h.1M187.3 123.6v9.6M187.8 124.1h.1M187.8 129.9h.1M187.8 126.1h.1M187.8 124.1v4.7M187.8 129.9v2.7M188.4 126.3h.1M188.4 132h.1M188.4 128.2h.1M188.4 124.7v1.6M188.4 126.7v1.5"/>
<path d="M188.4 130.5v1.5M189 125.3h.1M189 131.1h.1M189 127.2h.1M189 125.3v.4M189 127.2v.4M189 131.1v.4M193 121.6h.1M100.4 154.4h.1M100.4 140.9h.1M100.4 140.9v5.8M100.4 148.7v5.7"/>
<path d="M102.3 158.3h3.9M102.9 158.9h2.7M103.5 159.5h.1M103.5 159.5h1.5M104.3 154.4h.1M104.3 140.9h.1M104.3 140.9v5.8M104.3 148.7v5.7M105.6 158.9h.1M106.2 158.3h.1M131.3 158.3h3.8M131.9 158.9h2.7"/>
<path d="M132.5 159.5h.1M132.5 159.5h1.5M133.2 150.6h.1M133.2 144.8v5.8M134.6 158.9h.1M135.1 158.3h.1M135.1 150.6h.1M135.1 144.8v5.8M137.1 150.6h.1M137.1 144.8v5.8M152.5 158.3h3.9M153.1 158.9h2.7"/>
<path d="M153.7 159.5h.1M153.7 159.5h1.5M154.4 156.4h.1M154.4 142.9h.1M154.4 142.9v5.8M154.4 150.6v5.8M155.8 158.9h.1M156.4 158.3h.1M158.3 158.3h7.7M158.9 158.9h6.5M159.5 159.5h.1M159.5 159.5h1.5"/>
<path d="M160.2 156.4h.1M160.2 142.9h.1M160.2 142.9v5.8M160.2 150.6v5.8M161.4 159.5h.1M161.4 159.5h1.5M161.6 158.9h.1M162.2 158.3h.1M162.2 156.4h.1M162.2 142.9h.1M162.2 142.9v5.8M162.2 150.6v5.8"/>
<path d="M163.3 159.5h.1M163.3 159.5h1.6M163.5 158.9h.1M164.1 158.3h.1M164.1 156.4h.1M164.1 142.9h.1M164.1 142.9v5.8M164.1 150.6v5.8M165.4 158.9h.1M166 158.3h.1M104.1 160.1h.3M104.4 160.1h.1"/>
<path d="M133 160.1h.4M133.4 160.1h.1M154.3 160.1h.3M154.6 160.1h.1M160.1 160.1h.3M160.4 160.1h.1M162 160.1h.3M162.3 160.1h.1M163.9 160.1h.4M164.3 160.1h.1"/>
</g>
<g fill="none" stroke="#00f" stroke-width=".17">
<path d="M115.8 5.8h44.4v102.3h-44.4zM93.3 86.3h.1M93.3 88.2h.1M93.3 86.3l-.6 .6M93.3 86.3l1.1 1.2M93.3 88.2l-.6 .6M93.3 88.2l1.1 1.2M94.4 87.5h.1M94.4 89.4h.1M94.6 98.5h.4M95 96.5h.1M95 98.5h.1"/>
<path d="M95 96.5v3.9M95.6 86.3h.1M95.6 88.2h.1M95.6 86.3l-1.2 1.2M95.6 86.3l1.1 1.2M95.6 88.2l-1.2 1.2M95.6 88.2l1.1 1.2M96.1 96.5h.1M96.1 98.5h.1M96.1 96.5v3.9M96.1 98.5h.4M96.7 87.5h.1"/>
<path d="M96.7 89.4h.1M97.9 86.3h.1M97.9 88.2h.1M97.9 86.3l-1.2 1.2M97.9 86.3l.6 .6M97.9 88.2l-1.2 1.2M97.9 88.2l.6 .6M98.5 86.9h.1M98.5 88.8h.1M106.8 126.8h.1M106.8 126.8l-.6 .6M106.8 126.8l1.1 1.2"/>
<path d="M107.9 128h.1M109.1 126.8h.1M109.1 126.8l-1.2 1.2M109.1 126.8l1.1 1.2M110.2 128h.1M111.4 126.8h.1M111.4 126.8l-1.2 1.2M111.4 126.8l.6 .6M112 127.4h.1M123.6 121.6h23.1v23.2h-23.1zM162.2 123.6h.1M162.2 125.5h.1"/>
<path d="M162.2 123.6l.5 .5M162.2 125.5l.5 .6M162.7 124.1h.1M162.7 126.1h.1M163.9 123h.1M163.9 124.9h.1M163.9 123l1.2 1.1M163.9 123l-1.2 1.1M163.9 124.9l1.2 1.2M163.9 124.9l-1.2 1.2M164.1 127.4h.4M164.1 131.3h.4"/>
<path d="M164.5 125.5h.1M164.5 127.4h.1M164.5 133.2h.1M164.5 131.3h.1M164.5 125.5v7.7M165.1 124.1h.1M165.1 126.1h.1M165.7 125.5h.1M165.7 127.4h.1M165.7 133.2h.1M165.7 131.3h.1M165.7 125.5v7.7"/>
<path d="M165.7 127.4h.3M165.7 131.3h.3M166.2 123h.1M166.2 124.9h.1M166.2 123l1.2 1.1M166.2 123l-1.1 1.1M166.2 124.9l1.2 1.2M166.2 124.9l-1.1 1.2M167.4 124.1h.1M167.4 126.1h.1M168 123.6l-.6 .5M168 125.5l-.6 .6"/>
<path d="M98.5 148.3h7.7M98.5 147.1h7.7M100.4 148.3h.1M100.4 147.1h.1M100.4 146.7v.4M100.4 148.3v.4M102.3 148.3h.1M102.3 147.1h.1M104.3 148.3h.1M104.3 147.1h.1M104.3 146.7v.4M104.3 148.3v.4"/>
<path d="M106.2 148.3h.1M106.2 147.1h.1M152.5 150.2h3.9M152.5 149.1h3.9M154.4 150.2h.1M154.4 149.1h.1M154.4 148.7v.4M154.4 150.2v.4M156.4 150.2h.1M156.4 149.1h.1M158.3 150.2h7.7M158.3 149.1h7.7"/>
<path d="M160.2 150.2h.1M160.2 149.1h.1M160.2 148.7v.4M160.2 150.2v.4M162.2 150.2h.1M162.2 149.1h.1M162.2 148.7v.4M162.2 150.2v.4M164.1 150.2h.1M164.1 149.1h.1M164.1 148.7v.4M164.1 150.2v.4"/>
<path d="M166 150.2h.1M166 149.1h.1"/>
<circle cx="173.7" cy="139" r="1.91"/>
</g>
<path d="M124.9 120.8h3.2" fill="none" stroke="#000080" stroke-width=".17"/>
<g font-size="4" fill="#00f">
<text x="32.9" y="9.2">DDR3L_INTERFACE</text>
<text x="32.9" y="115.4">DDR3L_VTT&amp;REF</text>
</g>
<text font-size="3.6" x="260.6" y="170.9">璞 致 出品</text>
<g font-size="1.7" fill="#000080">
<text x="116.8" y="5.5">U8-13</text>
<text x="88.8" y="86.6">R81</text>
<text x="88.8" y="88.5">R82</text>
<text x="98.5" y="86.6">80.6/0402/1%</text>
<text x="98.5" y="88.5">80.6/0402/1%</text>
<text x="88.8" y="98.1">C147</text>
<text x="98.5" y="98.1">0.1uF/10V/X5R/0402</text>
<text x="115.8" y="109.7">XC7Z045-2FFG900I</text>
<text x="124.9" y="120.5">U11</text>
<text x="158.3" y="123.2">R183</text>
<text x="158.3" y="125.2">R184</text>
<text x="168" y="123.2">10K/0402/1%</text>
<text x="168" y="125.2">10K/0402/1%</text>
<text x="102.3" y="127.1">R83</text>
<text x="112" y="127.1">4.7K/0402</text>
<text x="158.3" y="127.1">C151</text>
<text x="158.3" y="131">C148</text>
<text x="166" y="131">10uF/10V/X5R/0603</text>
<text x="168" y="127.1">0.1uF/10V/X5R/0402</text>
<text x="175.7" y="138.7">TP17</text>
<text x="175.7" y="140.6">VREF_DDR3</text>
<text x="100.1" y="145.4" transform="rotate(-90 100.1 145.4)">10uF/10V/X5R/0603</text>
<text x="103.9" y="146" transform="rotate(-90 103.9 146)">0.1uF/10V/X5R/0402</text>
<text x="139" y="146.4">TPS51200DRCR</text>
<text x="154.1" y="147.3" transform="rotate(-90 154.1 147.3)">10uF/10V/X5R/0603</text>
<text x="159.9" y="147.3" transform="rotate(-90 159.9 147.3)">10uF/10V/X5R/0603</text>
<text x="161.8" y="147.3" transform="rotate(-90 161.8 147.3)">10uF/10V/X5R/0603</text>
<text x="163.8" y="147.3" transform="rotate(-90 163.8 147.3)">10uF/10V/X5R/0603</text>
<text x="100.1" y="152.9" transform="rotate(-90 100.1 152.9)">C149</text>
<text x="103.9" y="152.9" transform="rotate(-90 103.9 152.9)">C150</text>
<text x="154.1" y="154.9" transform="rotate(-90 154.1 154.9)">C223</text>
<text x="159.9" y="154.9" transform="rotate(-90 159.9 154.9)">C152</text>
<text x="161.8" y="154.9" transform="rotate(-90 161.8 154.9)">C153</text>
<text x="163.8" y="154.9" transform="rotate(-90 163.8 154.9)">C219</text>
</g>
<g font-size="1.7" fill="#004080">
<text x="143.7" y="10.5">PS_DDR_DQ1_502</text>
<text x="143.7" y="8.6">PS_DDR_DQ0_502</text>
<text x="143.7" y="14.4">PS_DDR_DQ3_502</text>
<text x="143.7" y="12.4">PS_DDR_DQ2_502</text>
<text x="143.7" y="16.3">PS_DDR_DQ4_502</text>
<text x="116.8" y="22.1">PS_DDR_A1_502</text>
<text x="116.8" y="20.1">PS_DDR_A0_502</text>
<text x="143.7" y="18.2">PS_DDR_DQ5_502</text>
<text x="143.7" y="22.1">PS_DDR_DQ7_502</text>
<text x="143.7" y="20.1">PS_DDR_DQ6_502</text>
<text x="116.8" y="29.8">PS_DDR_A5_502</text>
<text x="116.8" y="25.9">PS_DDR_A3_502</text>
<text x="116.8" y="27.9">PS_DDR_A4_502</text>
<text x="116.8" y="24">PS_DDR_A2_502</text>
<text x="142.7" y="29.8">PS_DDR_DQ10_502</text>
<text x="143.7" y="27.9">PS_DDR_DQ9_502</text>
<text x="143.7" y="25.9">PS_DDR_DQ8_502</text>
<text x="116.8" y="33.7">PS_DDR_A7_502</text>
<text x="116.8" y="35.6">PS_DDR_A8_502</text>
<text x="116.8" y="31.7">PS_DDR_A6_502</text>
<text x="142.7" y="31.7">PS_DDR_DQ11_502</text>
<text x="142.7" y="35.6">PS_DDR_DQ13_502</text>
<text x="142.7" y="33.7">PS_DDR_DQ12_502</text>
<text x="116.8" y="41.4">PS_DDR_A11_502</text>
<text x="116.8" y="37.5">PS_DDR_A9_502</text>
<text x="116.8" y="39.4">PS_DDR_A10_502</text>
<text x="142.7" y="39.4">PS_DDR_DQ15_502</text>
<text x="142.7" y="37.5">PS_DDR_DQ14_502</text>
<text x="116.8" y="45.2">PS_DDR_A13_502</text>
<text x="116.8" y="47.2">PS_DDR_A14_502</text>
<text x="116.8" y="43.3">PS_DDR_A12_502</text>
<text x="142.7" y="43.3">PS_DDR_DQ16_502</text>
<text x="142.7" y="45.2">PS_DDR_DQ17_502</text>
<text x="142.7" y="47.2">PS_DDR_DQ18_502</text>
<text x="116.8" y="53">PS_DDR_BA0_502</text>
<text x="142.7" y="49.1">PS_DDR_DQ19_502</text>
<text x="142.7" y="51">PS_DDR_DQ20_502</text>
<text x="142.7" y="53">PS_DDR_DQ21_502</text>
<text x="116.8" y="56.8">PS_DDR_BA2_502</text>
<text x="116.8" y="54.9">PS_DDR_BA1_502</text>
<text x="142.7" y="54.9">PS_DDR_DQ22_502</text>
<text x="142.7" y="56.8">PS_DDR_DQ23_502</text>
<text x="116.8" y="62.6">PS_DDR_CKP_502</text>
<text x="116.8" y="64.5">PS_DDR_CKN_502</text>
<text x="142.7" y="60.7">PS_DDR_DQ24_502</text>
<text x="142.7" y="62.6">PS_DDR_DQ25_502</text>
<text x="142.7" y="64.5">PS_DDR_DQ26_502</text>
<text x="142.7" y="66.5">PS_DDR_DQ27_502</text>
<text x="142.7" y="68.4">PS_DDR_DQ28_502</text>
<text x="142.7" y="70.3">PS_DDR_DQ29_502</text>
<text x="116.8" y="72.3">PS_DDR_DRST_B_502</text>
<text x="116.8" y="74.2">PS_DDR_ODT_502</text>
<text x="116.8" y="76.1">PS_DDR_CS_B_502</text>
<text x="142.7" y="72.3">PS_DDR_DQ30_502</text>
<text x="142.7" y="74.2">PS_DDR_DQ31_502</text>
<text x="116.8" y="78">PS_DDR_CKE_502</text>
<text x="116.8" y="80">PS_DDR_WE_B_502</text>
<text x="116.8" y="81.9">PS_DDR_CAS_B_502</text>
<text x="116.8" y="83.8">PS_DDR_RAS_B_502</text>
<text x="143.7" y="80">PS_DDR_DM0_502</text>
<text x="143.7" y="81.9">PS_DDR_DM1_502</text>
<text x="143.7" y="83.8">PS_DDR_DM2_502</text>
<text x="116.8" y="87.7">PS_DDR_VRP_502</text>
<text x="116.8" y="89.6">PS_DDR_VRN_502</text>
<text x="140.5" y="89.6">PS_DDR_DQS_P0_502</text>
<text x="143.7" y="85.8">PS_DDR_DM3_502</text>
<text x="116.8" y="95.4">PS_DDR_VREF0_502</text>
<text x="140.3" y="91.6">PS_DDR_DQS_N0_502</text>
<text x="140.3" y="95.4">PS_DDR_DQS_N1_502</text>
<text x="140.5" y="93.5">PS_DDR_DQS_P1_502</text>
<text x="116.8" y="97.3">PS_DDR_VREF1_502</text>
<text x="140.3" y="99.3">PS_DDR_DQS_N2_502</text>
<text x="140.5" y="97.3">PS_DDR_DQS_P2_502</text>
<text x="140.5" y="101.2">PS_DDR_DQS_P3_502</text>
<text x="140.3" y="103.1">PS_DDR_DQS_N3_502</text>
<text x="124.5" y="124.4">VIN</text>
<text x="140.6" y="124.4">REFIN</text>
<text x="124.5" y="128.2">PGOOD</text>
<text x="139.3" y="130.2">VLDOIN</text>
<text x="124.5" y="134">EN</text>
<text x="139.7" y="135.9">VOSNS</text>
<text x="143.3" y="134">VO</text>
<text x="134" y="143.8" transform="rotate(-90 134 143.8)">PGND</text>
<text x="135.9" y="143.8" transform="rotate(-90 135.9 143.8)">GND</text>
<text x="137.9" y="143.8" transform="rotate(-90 137.9 143.8)">PGND</text>
<text x="138.6" y="139.8">REFOUT</text>
</g>
<g font-size="1.7">
<text x="161.6" y="9.2">E25</text>
<text x="161.6" y="7.3">A25</text>
<text x="161.6" y="11.2">B27</text>
<text x="161.6" y="13.1">D25</text>
<text x="161.6" y="17">E26</text>
<text x="161.6" y="15">B25</text>
<text x="111.4" y="20.8">K26</text>
<text x="111.5" y="22.8">L27</text>
<text x="111.5" y="18.9">L25</text>
<text x="161.6" y="20.8">E27</text>
<text x="161.6" y="18.9">D26</text>
<text x="111.2" y="28.5">G24</text>
<text x="111.2" y="24.7">G25</text>
<text x="111.6" y="26.6">J26</text>
<text x="161.6" y="26.6">A27</text>
<text x="161.6" y="24.7">A29</text>
<text x="161.6" y="28.5">A30</text>
<text x="111.2" y="30.5">H26</text>
<text x="111.4" y="32.4">K22</text>
<text x="111.5" y="34.3">F27</text>
<text x="161.6" y="30.5">A28</text>
<text x="161.6" y="34.3">D30</text>
<text x="161.6" y="32.4">C28</text>
<text x="111.2" y="38.2">G26</text>
<text x="111.2" y="40.1">H24</text>
<text x="111.6" y="36.3">J23</text>
<text x="161.6" y="38.2">D29</text>
<text x="161.6" y="36.3">D28</text>
<text x="111.2" y="44">H23</text>
<text x="111.4" y="42.1">K23</text>
<text x="111.6" y="45.9">J24</text>
<text x="161.6" y="42.1">H27</text>
<text x="161.6" y="44">G27</text>
<text x="161.6" y="45.9">H28</text>
<text x="161.6" y="47.8">E28</text>
<text x="111.1" y="53.6">M26</text>
<text x="111.1" y="51.7">M27</text>
<text x="161.6" y="49.8">E30</text>
<text x="161.6" y="51.7">F28</text>
<text x="161.6" y="53.6">G30</text>
<text x="111.1" y="55.6">M25</text>
<text x="161.6" y="55.6">F30</text>
<text x="161.6" y="59.4">J29</text>
<text x="111.4" y="61.4">K25</text>
<text x="111.6" y="63.3">J25</text>
<text x="161.6" y="61.4">K27</text>
<text x="161.6" y="63.3">J30</text>
<text x="161.6" y="65.2">J28</text>
<text x="111.5" y="71">F25</text>
<text x="161.6" y="67.1">K30</text>
<text x="161.6" y="69.1">M29</text>
<text x="161.6" y="71">L30</text>
<text x="111.1" y="76.8">M22</text>
<text x="111.2" y="74.9">N22</text>
<text x="111.5" y="72.9">L23</text>
<text x="161.6" y="72.9">M30</text>
<text x="111.1" y="80.7">M24</text>
<text x="111.2" y="78.7">N23</text>
<text x="111.2" y="82.6">N24</text>
<text x="161.6" y="78.7">C27</text>
<text x="161.6" y="80.7">B30</text>
<text x="161.6" y="82.6">H29</text>
<text x="77" y="89.3">VDD_1V35</text>
<text x="111.1" y="86.4">M21</text>
<text x="111.2" y="88.4">N21</text>
<text x="161.6" y="88.4">C26</text>
<text x="161.6" y="84.5">K28</text>
<text x="78" y="95">VREF_DDR3</text>
<text x="111.5" y="94.2">L22</text>
<text x="161.6" y="90.3">B26</text>
<text x="161.6" y="94.2">B29</text>
<text x="161.6" y="92.2">C29</text>
<text x="111.5" y="96.1">L24</text>
<text x="161.6" y="96.1">G29</text>
<text x="161.6" y="98">F29</text>
<text x="161.6" y="100">L28</text>
<text x="161.6" y="101.9">L29</text>
<text x="96.5" y="119.4">VDD_3V3</text>
<text x="179.5" y="119.4">VDD_1V35 VDD_1V35</text>
<text x="120.3" y="123.1">10</text>
<text x="148.1" y="123.1">1</text>
<text x="121.2" y="127">9</text>
<text x="148.1" y="128.9">2</text>
<text x="121.2" y="132.8">7</text>
<text x="148.1" y="132.8">3</text>
<text x="148.1" y="134.7">5</text>
<text x="168" y="135.6">VREF_DDR3</text>
<text x="148.1" y="138.6">6</text>
<text x="132.8" y="147.1" transform="rotate(-90 132.8 147.1)">4</text>
<text x="134.7" y="147.1" transform="rotate(-90 134.7 147.1)">8</text>
<text x="136.6" y="148.1" transform="rotate(-90 136.6 148.1)">11</text>
<text x="222" y="173.4">Title</text>
<text x="222" y="179.2">Size</text>
<text x="229.7" y="175.3">&lt;Title&gt;</text>
<text x="229.7" y="179.2">Document Number</text>
<text x="285.7" y="179.2">Rev</text>
<text x="222" y="185">Date:</text>
<text x="223.9" y="181.1">B</text>
<text x="229.7" y="181.1">&lt;Doc&gt;</text>
<text x="232.1" y="185">Tuesday, July 12, 2022</text>
<text x="260.6" y="185">Sheet</text>
<text x="270.2" y="185">10</text>
<text x="276.1" y="185">of</text>
<text x="281.8" y="185">16</text>
<text x="287.7" y="181.1">&lt;RevCode&gt;</text>
</g>
<g font-size="1.7" fill="#f00">
<text x="191.1" y="8.4">PS_DDR3_DQ0</text>
<text x="191.1" y="10.3">PS_DDR3_DQ1</text>
<text x="205" y="8.4">[11]</text>
<text x="205" y="10.3">[11]</text>
<text x="191.1" y="14.2">PS_DDR3_DQ3</text>
<text x="191.1" y="12.2">PS_DDR3_DQ2</text>
<text x="191.1" y="16.1">PS_DDR3_DQ4</text>
<text x="205" y="14.2">[11]</text>
<text x="205" y="12.2">[11]</text>
<text x="205" y="16.1">[11]</text>
<text x="68.4" y="20.2">[11] PS_DDR3_A0</text>
<text x="68.4" y="22.1">[11] PS_DDR3_A1</text>
<text x="191.1" y="18">PS_DDR3_DQ5</text>
<text x="191.1" y="21.9">PS_DDR3_DQ7</text>
<text x="191.1" y="20">PS_DDR3_DQ6</text>
<text x="205" y="18">[11]</text>
<text x="205" y="21.9">[11]</text>
<text x="205" y="20">[11]</text>
<text x="68.4" y="24">[11] PS_DDR3_A2</text>
<text x="68.4" y="25.9">[11] PS_DDR3_A3</text>
<text x="68.4" y="27.9">[11] PS_DDR3_A4</text>
<text x="68.4" y="29.8">[11] PS_DDR3_A5</text>
<text x="191.1" y="27.7">PS_DDR3_DQ9</text>
<text x="191.1" y="25.7">PS_DDR3_DQ8</text>
<text x="191.1" y="29.6">PS_DDR3_DQ10</text>
<text x="205" y="27.7">[11]</text>
<text x="205" y="25.7">[11]</text>
<text x="206" y="29.6">[11]</text>
<text x="68.4" y="31.7">[11] PS_DDR3_A6</text>
<text x="68.4" y="33.7">[11] PS_DDR3_A7</text>
<text x="68.4" y="35.6">[11] PS_DDR3_A8</text>
<text x="191.1" y="31.5">PS_DDR3_DQ11</text>
<text x="191.1" y="35.4">PS_DDR3_DQ13</text>
<text x="191.1" y="33.5">PS_DDR3_DQ12</text>
<text x="206" y="31.5">[11]</text>
<text x="206" y="35.4">[11]</text>
<text x="206" y="33.5">[11]</text>
<text x="68.4" y="37.5">[11] PS_DDR3_A9</text>
<text x="68.4" y="39.5">[11] PS_DDR3_A10</text>
<text x="68.4" y="41.4">[11] PS_DDR3_A11</text>
<text x="191.1" y="39.3">PS_DDR3_DQ15</text>
<text x="191.1" y="37.3">PS_DDR3_DQ14</text>
<text x="206" y="39.3">[11]</text>
<text x="206" y="37.3">[11]</text>
<text x="68.4" y="43.3">[11] PS_DDR3_A12</text>
<text x="68.4" y="45.3">[11] PS_DDR3_A13</text>
<text x="68.4" y="47.2">[11] PS_DDR3_A14</text>
<text x="191.1" y="43.1">PS_DDR3_DQ16</text>
<text x="191.1" y="45">PS_DDR3_DQ17</text>
<text x="191.1" y="47">PS_DDR3_DQ18</text>
<text x="206" y="43.1">[11]</text>
<text x="206" y="45">[11]</text>
<text x="206" y="47">[11]</text>
<text x="68.4" y="53">[11] PS_DDR3_BA0</text>
<text x="191.1" y="48.9">PS_DDR3_DQ19</text>
<text x="191.1" y="50.8">PS_DDR3_DQ20</text>
<text x="191.1" y="52.8">PS_DDR3_DQ21</text>
<text x="206" y="48.9">[11]</text>
<text x="206" y="50.8">[11]</text>
<text x="206" y="52.8">[11]</text>
<text x="68.4" y="54.9">[11] PS_DDR3_BA1</text>
<text x="68.4" y="56.9">[11] PS_DDR3_BA2</text>
<text x="191.1" y="54.7">PS_DDR3_DQ22</text>
<text x="191.1" y="56.6">PS_DDR3_DQ23</text>
<text x="206" y="54.7">[11]</text>
<text x="206" y="56.6">[11]</text>
<text x="191.1" y="60.5">PS_DDR3_DQ24</text>
<text x="191.1" y="62.4">PS_DDR3_DQ25</text>
<text x="191.1" y="64.3">PS_DDR3_DQ26</text>
<text x="206" y="60.5">[11]</text>
<text x="206" y="62.4">[11]</text>
<text x="206" y="64.3">[11]</text>
<text x="191.1" y="66.3">PS_DDR3_DQ27</text>
<text x="191.1" y="68.2">PS_DDR3_DQ28</text>
<text x="191.1" y="70.1">PS_DDR3_DQ29</text>
<text x="206" y="66.3">[11]</text>
<text x="206" y="68.2">[11]</text>
<text x="206" y="70.1">[11]</text>
<text x="64.5" y="72.3">[11] PS_DDR3_nRESET</text>
<text x="68.4" y="76.2">[11] PS_DDR3_nCS</text>
<text x="68.4" y="74.2">[11] PS_DDR3_ODT</text>
<text x="191.1" y="72.1">PS_DDR3_DQ30</text>
<text x="191.1" y="74">PS_DDR3_DQ31</text>
<text x="206" y="72.1">[11]</text>
<text x="206" y="74">[11]</text>
<text x="68.4" y="83.9">[11] PS_DDR3_nRAS</text>
<text x="68.4" y="81.9">[11] PS_DDR3_nCAS</text>
<text x="68.4" y="80">[11] PS_DDR3_nWE</text>
<text x="68.4" y="78.1">[11] PS_DDR3_CKE</text>
<text x="191.3" y="80">PS_DDR3_DM0</text>
<text x="191.3" y="81.9">PS_DDR3_DM1</text>
<text x="191.3" y="83.9">PS_DDR3_DM2</text>
<text x="205.2" y="80">[11]</text>
<text x="205.2" y="81.9">[11]</text>
<text x="205.2" y="83.9">[11]</text>
<text x="191.1" y="89.4">PS_DDR3_DQS_P0</text>
<text x="191.3" y="85.8">PS_DDR3_DM3</text>
<text x="205.2" y="85.8">[11]</text>
<text x="208.3" y="89.4">[11]</text>
<text x="191.1" y="91.4">PS_DDR3_DQS_N0</text>
<text x="191.1" y="93.3">PS_DDR3_DQS_P1</text>
<text x="191.1" y="95.2">PS_DDR3_DQS_N1</text>
<text x="208.3" y="93.3">[11]</text>
<text x="208.5" y="91.4">[11]</text>
<text x="208.5" y="95.2">[11]</text>
<text x="191.1" y="97.2">PS_DDR3_DQS_P2</text>
<text x="191.1" y="99.1">PS_DDR3_DQS_N2</text>
<text x="191.1" y="101">PS_DDR3_DQS_P3</text>
<text x="208.3" y="97.2">[11]</text>
<text x="208.3" y="101">[11]</text>
<text x="208.5" y="99.1">[11]</text>
<text x="191.1" y="103">PS_DDR3_DQS_N3</text>
<text x="208.5" y="103">[11]</text>
</g>
<g font-size="1.7" fill="#00f">
<text x="68.4" y="62.6">[11] PS_DDR3_CLK_P</text>
<text x="68.4" y="64.6">[11] PS_DDR3_CLK_N</text>
</g>
<g font-size="1.4">
<text x="30.9" y="1.4">5</text>
<text x="88.8" y="1.4">4</text>
<text x="146.7" y="1.4">3</text>
<text x="204.6" y="1.4">2</text>
<text x="262.6" y="1.4">1</text>
<text x=".5" y="26.1">D</text>
<text x="292" y="26.1">D</text>
<text x=".5" y="71.9">C</text>
<text x="292" y="71.9">C</text>
<text x=".5" y="117.8">B</text>
<text x="292" y="117.8">B</text>
<text x=".5" y="163.6">A</text>
<text x="292" y="163.6">A</text>
<text x="30.9" y="186.8">5</text>
<text x="88.8" y="186.8">4</text>
<text x="146.7" y="186.8">3</text>
<text x="204.6" y="186.8">2</text>
<text x="262.6" y="186.8">1</text>
</g>
</svg>
